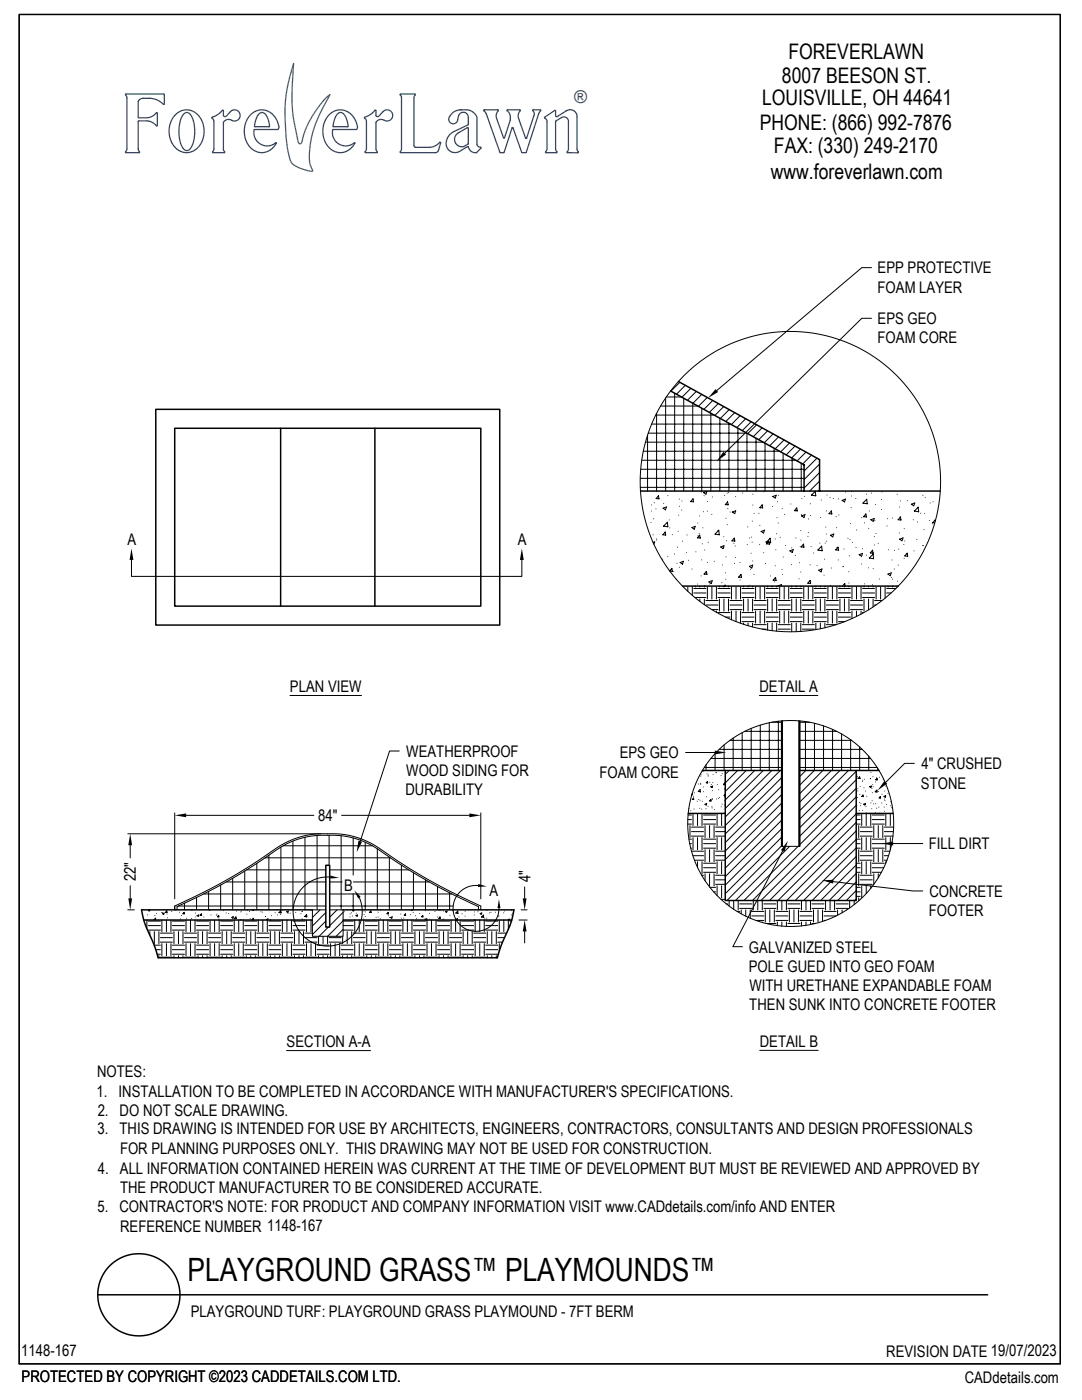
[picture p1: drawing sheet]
<svg xmlns="http://www.w3.org/2000/svg" width="216mm" height="279mm" viewBox="0 0 216 279" stroke-linecap="round" stroke-linejoin="round" font-family="sans-serif">
<path d="M3.8 2.9h207.8v269.3h-207.8z" fill="none" stroke="#000" stroke-width=".25"/>
<g fill="none" stroke="#000" stroke-width=".3">
<path d="M133.8 78l26.6 14.8v5.2M135.4 76.1l28.1 15.6v6.3M31.1 81.7h68.6v43h-68.6zM34.9 85.5h61v35.5h-61zM56 85.5v35.5M74.8 85.5v35.5M127.8 98h59.8M136.2 117h43M140.2 153.8h4.5M155.9 153.8h-11.2v25.9h26.1v-25.9h-11.2M170.8 153.8h4.6M65 172.7h.8v12.3h-.8z"/>
<path d="M137.3 162.3h7.4M170.8 162.3h7.4M28.7 183.6h33.6M62.3 181.6h-34.1a22.4 22.4 0 0 0 2.5 6.8l.9 2.7h67.6a46.6 46.6 0 0 1 2.8-7l.6-2.5h-34.1M68.5 183.6h33.6M19.5 258.4h177.6"/>
<circle cx="27.7" cy="258.4" r="8.2"/>
</g>
<path d="M58.6 12.7l-.2 3.5a33.3 33.3 0 0 0 1.3 12.4l.2 .1a.52 .52 0 0 0 .4-.7l.4-1.6 .7-1.6a19.8 19.8 0 0 1 4.4-5.9l-.9 1.7a19.8 19.8 0 0 0-3.1 12l.5 1.1a.3 .3 0 0 1 .1 .5 .3 .3 0 0 1-.5 0l-2-.6-1.5-.9a3.7 3.7 0 0 1-.9-2.3 35.2 35.2 0 0 1 .3-15z" fill="none" stroke="#109675" stroke-width=".25"/>
<g fill="none" stroke="#1c4093" stroke-width=".25">
<path d="M25.1 18.8h7.6l.1 .1v1.8l-.2 .1a4.1 4.1 0 0 0-2.7-1.2l-1.7 .1-.6 .5v3.3h1.8a4.1 4.1 0 0 0 1.9-1l.1 2.5-.2 .1a2.66 2.66 0 0 0-1.8-1l-1.8 .1v5.5l.2 .7-2.7 .1 .2-.8v-10.2zM35 22.9a3.2 3.2 0 0 1 5.5 1.7 4.4 4.4 0 0 1-2.9 5.8 3.9 3.9 0 0 1-3.8-4.6 4.7 4.7 0 0 1 1.2-2.9zM36.6 22.8a.9 .9 0 0 1 .9-.3 .9 .9 0 0 1 .7 .7 7.2 7.2 0 0 1-.3 6.5 .9 .9 0 0 1-.9 .3 .9 .9 0 0 1-.6-.7 7.2 7.2 0 0 1 .2-6.5zM42.3 23.4a5.1 5.1 0 0 0 2.2-1.4l.1 1.1 .3 .2 .3-.1 .8-.9a1.13 1.13 0 0 1 1.6-.1 1.13 1.13 0 0 1 0 1.6 1.13 1.13 0 0 1-1.6 .1 1.22 1.22 0 0 0-1.4 .5v5.3l.3 .7-2.5 .1 .3-.8v-5.5zM50 22.9a3.2 3.2 0 0 1 5.5 1.6l.2 .8-.2 .5h-4.7a2.62 2.62 0 0 0 1.2 3 2.62 2.62 0 0 0 3.1-.3 3.1 3.1 0 0 1-3.1 2 3.1 3.1 0 0 1-2.8-2.3 5 5 0 0 1 .8-5.3zM51.6 22.8a.93 .93 0 0 1 1-.3 .93 .93 0 0 1 .7 .8l.1 .2a2.43 2.43 0 0 1 .3 1.8h-2.8a3.3 3.3 0 0 1 .7-2.5zM65.7 22.9a3.2 3.2 0 0 1 5.4 1.6l.2 .8-.1 .5h-4.7a2.62 2.62 0 0 0 1.1 3 2.62 2.62 0 0 0 3.2-.3 3.1 3.1 0 0 1-3.1 2 3.1 3.1 0 0 1-2.9-2.3 5 5 0 0 1 .9-5.3zM67.3 22.8a.93 .93 0 0 1 .9-.3 .93 .93 0 0 1 .7 .8l.2 .2a2.43 2.43 0 0 1 .3 1.8h-2.8a3.3 3.3 0 0 1 .7-2.5zM72.7 23.4a5.3 5.3 0 0 0 2.2-1.4l.1 1.1 .3 .2 .3-.1 .8-.9a1.13 1.13 0 0 1 1.6-.1 1.13 1.13 0 0 1 .1 1.6 1.13 1.13 0 0 1-1.6 .1 1.22 1.22 0 0 0-1.5 .5v5.3l.3 .7-2.4 .1 .2-.8v-5.5zM87.5 30l.4-1.5-.1-.1a3.4 3.4 0 0 1-2 1h-2.9l-.3-.2v-9.7l.3-.6-3-.1 .2 .7v10.2l-.2 .7 7 .1M87.5 30l-.3 .4-.4 .1M91.1 26.8l2.2-1.3h.1v3.2l-.9 .6a1.47 1.47 0 0 1-1.6-.7 1.47 1.47 0 0 1 .2-1.8z"/>
<path d="M91.8 21.9a3.4 3.4 0 0 1 2.3 .3l.5 .4 .6 .7v5.5a.99 .99 0 0 0 .8 .7l-.9 .9a1.58 1.58 0 0 1-1.8-1.2l-1.6 1a1.86 1.86 0 0 1-2.3-.4 1.86 1.86 0 0 1-.1-2.4l.9-.9 3.2-1.6v-1.5a.99 .99 0 0 0-.9-1 .99 .99 0 0 0-1 .8l-.2 .8a.94 .94 0 0 1-1.4 .5 .94 .94 0 0 1 0-1.5 2.53 2.53 0 0 1 2.2-1.1M96.5 22h2.9a1.82 1.82 0 0 0-.3 1.7l1.4 3.9 1.3-3.6a1.76 1.76 0 0 0-.6-1.9l.1-.2 2.5 .1a1.78 1.78 0 0 0-.3 1.7l1.4 3.9h.1l1.5-4.5a1.19 1.19 0 0 0-.2-1.1l1.5-.1 .1 .2-.4 .6-2.6 7.8-.8-.1-1.8-4.9-1.7 4.9h-.8l-2.8-7.7zM108.7 23.4l2-1.4 .2 .1v1.1l.1 .1 1.9-1.1a1.38 1.38 0 0 1 1.5-.1 1.38 1.38 0 0 1 .7 1.2v6.4l.3 .8-2.2-.1 .2-.7v-5.3a.92 .92 0 0 0-.4-.9 .92 .92 0 0 0-1 0l-1.1 .8v5.4l.2 .8-2.3-.1 .3-.7v-5.3a.89 .89 0 0 0-.5-.9z"/>
</g>
<g fill="none" stroke="#000" stroke-width=".2">
<path d="M173.9 53.4h-1.9l-29 24.5M132.8 79.4v18.6M132.9 79.2h3.1M134.6 78.5v19.5M135.7 76.3l-1.8 1.8M136.4 79.5v18.5M136.7 76.9l-1.7 1.8M137.8 77.5l-1.7 1.8M138.9 78.1l-1.7 1.8M140 78.7l-1.7 1.8M141.1 79.3l-1.7 1.8M142.2 79.9l-1.7 1.8"/>
<path d="M173.9 63.5h-1.9l-27.4 26.9M127.8 95.5h32.6M127.8 97.3h32.6M127.8 93.7h32.6M128 91.9h30.8M128.4 90.1h27.1M128.8 88.2h23.5M129.2 86.8v11.2M129.3 86.4h19.7M130 84.6h15.8M130.8 82.8h11.7M131 82.5v15.5"/>
<path d="M131.4 98.9l.1 .6h-.6zM131.8 81h7.4M133.3 98.9h.1M135.5 99.6h.1M136.1 100h.1M138.2 80.5v17.5M138.3 99.5l.1 .7-.6-.1zM140 98.2h.1M140 81.5v16.5M140.4 98.3l.7-.2-.2 .5zM140.5 98.9h.1M141.8 82.5v15.5"/>
<path d="M142.1 99.2h.1M143.3 80.5l-1.8 1.8M143.6 83.5v14.5M144.4 81.1l-1.8 1.8M144.6 98.9h.1M145.1 98.4h.1M145.3 98.3h.1M145.4 84.5v13.5M145.5 81.7l-1.8 1.8M146.6 82.3l-1.8 1.8M146.8 99.1h.1M147.2 85.5v12.5"/>
<path d="M147.7 83l-1.8 1.7M148.2 98.4h.1M148.8 83.6l-1.8 1.7M149 86.5v11.5M149.9 84.2l-1.8 1.7M150.2 98.6h.1M150.9 87.5v10.5M151 84.8l-1.8 1.7M152.1 85.4l-1.8 1.8M152.4 98.1h.1M152.7 88.5v9.5M153.2 86l-1.8 1.8"/>
<path d="M154.2 99.1l.7-.3-.2 .6zM154.3 86.6l-1.8 1.8M154.5 89.5v8.5M155.4 87.2l-1.8 1.8M155.4 98.8h.1M156.3 90.4v7.6M156.5 87.8l-1.8 1.8M157.5 88.4l-1.7 1.8M158.1 91.4v6.6M158.6 89l-1.7 1.8M159.7 89.6l-1.7 1.8M159.9 92.4v5.6"/>
<path d="M160 99.5h.1M160.5 99.1h.1M160.8 90.2l-1.7 1.8M161.9 90.8l-1.7 1.8M162.7 98l.1 1-.9-.2zM163 91.4l-2.6 2.6M163.5 92.6l-3.1 3.1M163.5 94.3l-3.1 3.1M163.5 96l-1.9 2M163.5 97.7l-.3 .3M163.9 99.8h.1M165 98.8h.1"/>
<path d="M165.6 99.3h.1M166.3 99.5h.1M167.3 99.6h.1M168 99.9l.7-.3-.2 .6zM168.7 98.2h.1M169.9 99h.1M169.9 98.1h.1M170.8 99.5h.1M172.9 98.6h.1M172.9 99.6l.1 .9-.8-.1zM173.9 98.4h.1M175.9 99.7h.1"/>
<path d="M176 98.2h.1M179 98.6h.1M179.7 100h.1M181 99.9h.1M184.1 98.8h.1M184.6 99.3h.1M26.2 111.7v3.3h77.9v-3.3M129.9 104.3h.1M130 102h.1M130 100.8h.1M130.3 108.3l.3-.2-.1 .5M130.3 106.7h.1"/>
<path d="M130.4 103.5h.1M130.5 100.3h.1M130.9 101.6h.1M131 107.6h.1M131 107.8h.1M132.2 111.6h.1M132.3 101.4l.7-.2-.2 .5zM132.4 100.5h.1M132.7 106.2l.1 .6-.5-.1zM133.2 104.2l.1 .9-.9-.1zM133.2 111.1h.1M133.5 103.8h.1"/>
<path d="M133.6 113.9l.5-.5 .1 .6h-.6M133.6 105.4h.1M134.1 106.7h.1M134.4 114h.1M134.6 110.6h.1M135 115.6h.1M135.1 112.4h.1M135.2 109.2h.1M135.3 106h.1M135.4 102.8h.1M135.5 113.2h.1M135.6 101h.1"/>
<path d="M135.7 112.3l.7-.3-.2 .6zM136 101.8h.1M136.2 108h.1M137 110.2h.1M137.1 106.8h.1M137.2 117.1v.9M137.4 111.8h.1M138 105.3l.7-.3-.2 .6zM138.1 113.6h.1M138.1 117.1v1.7M138.4 118.3h2.5M138.4 117.4h2.5"/>
<path d="M138.7 119.2h2.2M138.7 117v.1M138.9 110.1h.1M139.2 116.6h.1M139.2 104.4h.1M139.3 106.9h.1M139.5 106.4h.1M139.6 106.8l.1 .6-.5-.1zM139.6 103h.1M139.6 117v.1M139.6 119.5v.5M139.9 114.9h.1"/>
<path d="M140 111.7h.1M140.1 108.5h.1M140.2 105.3h.1M140.4 102.1h.1M140.5 117v.1M140.5 119.5v1.2M140.6 109.8h.1M140.6 116.9h.1M140.9 119.8h2.4M140.9 114l.2 .6h-.6zM141.1 102h.1M141.1 112.2h.1"/>
<path d="M141.1 117.1v2.4M141.2 100.1h.1M141.3 108.2h.1M141.4 116.1l.7-.2-.2 .6zM141.6 116.6h.1M142 102.7h.1M142 117.1v2.4M142.5 112h.1M142.9 117.1v2.4M143.1 106h.1M143.3 119.2h2.4M143.3 118.3h2.4"/>
<path d="M143.3 117.4h2.4M143.4 105.8l.1 .9-.8-.1zM143.6 117v.1M143.6 119.5v2.5M143.8 109.2l.7-.3-.2 .6zM144 116.2h.1M144.2 112.8h.1M144.4 107.1h.1M144.5 117v.1M144.5 119.5v2.5M144.5 109.2h.1M144.5 117l.2-.2v.2"/>
<path d="M144.7 114.3h.1M144.8 115.6h.1M144.9 103.4h.1M144.9 111.1h.1M145 107.9h.1M145.1 104.7h.1M145.2 100.2l.1 .6-.6-.1zM145.2 101.5h.1M145.4 117v.1M145.4 119.5v2.5M145.7 119.8h2.4M145.7 102.2h.1"/>
<path d="M146 117.1v2.4M146.1 102.2l.7-.3-.2 .6zM146.3 102.2h.1M146.4 108.4h.1M146.5 107.4l.1 .6-.6-.1zM146.6 112.4h.1M146.7 109h.1M146.8 111.3h.1M146.9 117.1v2.4M147.6 112.2h.1M147.7 115.7h.1M147.8 117.1v2.4"/>
<path d="M147.8 114.6l.2 .6h-.6zM148.1 119.2h2.4M148.1 118.3h2.4M148.1 117.4h2.4M148.4 117v.1M148.4 119.5v2.5M149.1 108.6h.1M149.2 105.2h.1M149.3 117v.1M149.3 119.5v2.5M149.5 113l.7-.2-.2 .6zM149.6 107.4h.1"/>
<path d="M149.6 116.8h.1M149.7 113.6h.1M149.9 110.4h.1M150 107.2h.1M150.1 108.2h.1M150.1 104h.1M150.2 117v.1M150.2 119.5v2.5M150.2 112h.1M150.2 100.8h.1M150.4 114.6h.1M150.5 102.5h.1"/>
<path d="M150.5 119.8h2.4M150.8 117.1v2.4M151.4 102.4h.1M151.6 108.6h.1M151.6 104.9h.1M151.7 117.1v2.4M151.7 101.4h.1M151.9 106.1l.6-.3-.2 .6zM152.1 100.8l.1 .6-.6-.1zM152.4 110.3h.1M152.6 117.1v2.4M152.7 108.2h.1"/>
<path d="M152.8 112.5h.1M152.9 119.2h2.4M152.9 118.3h2.4M152.9 117.4h2.4M153.2 117v.1M153.2 119.5v2.5M153.4 108l.1 .6-.5-.1zM153.7 107.4l.1 .9-.9-.1zM153.7 115h.1M154.1 117v.1M154.1 119.5v2.5M154.1 101.1h.1"/>
<path d="M154.6 116.1h.1M154.7 112.9h.1M154.7 107.6h.1M154.7 115.2l.2 .6h-.6zM154.8 109.7h.1M154.9 106.5h.1M155 117v.1M155 119.5v2.5M155 103.3h.1M155.2 100.1h.1M155.3 104.4h.1M155.3 119.8h2.4"/>
<path d="M155.4 117l-.1-.1 .6-.3-.1 .4M155.6 117.1v2.4M155.7 107.2h.1M156 113.7h.1M156.1 101.5h.1M156.2 114.6h.1M156.3 111.2h.1M156.5 117.1v2.4M156.6 102.7h.1M156.7 108.9h.1M157.4 117.1v2.4M157.6 109.9l.7-.2-.2 .6z"/>
<path d="M157.7 119.2h2.4M157.7 118.3h2.4M157.7 117.4h2.4M157.8 100.6h.1M157.9 112.7h.1M158 109.3h.1M158 117v.1M158 119.5v2.5M158.7 110.8h.1M158.8 107.4h.1M158.9 117v.1M158.9 119.5v2.5"/>
<path d="M159 101.4l.1 .6-.6-.1zM159.4 115.5h.1M159.5 112.3h.1M159.7 109.1h.1M159.8 105.9h.1M159.8 117v.1M159.8 119.5v2.5M159.8 114.2h.1M159.8 107.8h.1M159.9 102.7h.1M159.9 103l.7-.3-.2 .6zM160.1 119.8h2.4"/>
<path d="M160.3 108.6l.1 .6-.5-.1zM160.4 117.1v2.4M161.2 107.1h.1M161.3 106.3h.1M161.3 117.1v2.4M161.3 103.6h.1M161.6 115.8l.2 .6h-.6zM161.6 112.7h.1M161.7 100.5h.1M161.7 102.9h.1M161.8 109.1h.1M162.2 117.1v2.4"/>
<path d="M162.3 110.4h.1M162.5 119.2h2.4M162.5 118.3h2.4M162.5 117.4h2.4M162.8 117v.1M162.8 119.5v2.5M163 112.9h.1M163.4 113.8l.6-.3-.2 .6zM163.6 108.4h.1M163.7 117v.1M163.7 119.5v2.5M163.7 103.3h.1"/>
<path d="M163.9 109l.2 .9-.9-.1zM164.4 114.8h.1M164.5 111.6h.1M164.6 117v.1M164.6 119.5v2.5M164.7 108.4h.1M164.8 105.2h.1M164.9 106.6h.1M164.9 102h.1M164.9 119.8h2.4M165 108h.1M165.2 117.1v2.4"/>
<path d="M165.7 106.8l.7-.2-.2 .6zM165.7 116.8h.1M165.9 113.4h.1M165.9 102l.1 .6-.6-.1zM166.1 117.1v2.4M166.8 103.1h.1M166.9 105.3h.1M167 109.3h.1M167 117.1v2.4M167.2 109.2l.1 .6-.5-.1zM167.3 111.7h.1M167.3 119.2h2.4"/>
<path d="M167.3 118.3h2.4M167.3 117.4h2.4M167.4 102.8h.1M167.6 117v.1M167.6 119.5v2.5M168.1 117l.5-.6v.6M168.2 113.1h.1M168.3 113h.1M168.4 109.6h.1M168.5 117v.1M168.5 119.5v2.5M169.2 107.4h.1"/>
<path d="M169.4 114.1h.1M169.4 116.4h.1M169.4 117v.1M169.4 119.5v2.5M169.5 110.9h.1M169.6 107.7h.1M169.7 119.8h2.4M169.7 104.5h.1M169.8 101.3h.1M170 117.1v2.4M170.1 108.2h.1M170.8 109.3h.1"/>
<path d="M170.9 117.1v2.4M170.9 105.8h.1M171.4 110.7l.7-.3-.2 .6zM171.8 117.1v2.4M171.9 112.6h.1M172 103.3h.1M172.1 119.2h2.4M172.1 118.3h2.4M172.1 117.4h2.4M172.1 109.5h.1M172.4 117v.1M172.4 119.5v2.5"/>
<path d="M172.5 116.5h.1M172.5 104.4h.1M172.8 102.6l.1 .6-.6-.1zM172.9 110.8h.1M173.3 113.3h.1M173.3 117v.1M173.3 119.5v2.2M173.3 105.5h.1M173.5 102h.1M173.8 103.7l.6-.2-.1 .6zM174.1 116.7h.1M174.1 109.8l.1 .6h-.5z"/>
<path d="M174.2 110.6l.1 .9-.8-.1zM174.2 117v.1M174.2 119.5v1.6M174.2 113.5h.1M174.3 110.3h.1M174.5 107.1h.1M174.5 108.8h.1M174.5 119.8h1.5M174.6 103.9h.1M174.7 100.7h.1M174.8 106.5h.1M174.8 117.1v2.4"/>
<path d="M175.2 108.4h.1M175.5 115.6h.1M175.7 117.1v2.4M175.9 101.7h.1M176.6 117.1v2.3M176.9 118.3h.9M176.9 117.4h1.9M177 105h.1M177.1 103.5h.1M177.2 114.6l.6-.3-.1 .6zM177.2 117v.1M177.2 109.7h.1"/>
<path d="M177.9 115.2h.1M178 111.8h.1M178.1 115.6h.1M178.1 103.4h.1M178.1 117v.1M178.4 113.5h.1M178.5 109.8h.1M179 117v.1M179.1 116h.1M179.2 112.8h.1M179.3 109.6h.1M179.5 106.4h.1"/>
<path d="M179.5 107.6l.7-.3-.2 .6zM179.5 101.2h.1M179.6 103.2h.1M179.7 103.2l.1 .6-.6-.1zM180.4 108.7h.1M180.4 111.4h.1M180.4 105.5h.1M180.5 108h.1M181 110.4l.1 .6h-.6zM181.9 100.6l.6-.2-.2 .6zM182.2 103.7h.1M182.4 110h.1"/>
<path d="M182.9 107.7h.1M183.1 104.2h.1M183.2 101.2l.1 .9-.8-.1zM183.7 102.4h.1M184.1 108.9h.1M184.3 108.9h.1M184.4 105.7h.1M184.5 102.5h.1M185.5 103.9h.1M185.6 100.4h.1M186 104.5h.1M186.2 100.1h.1"/>
<path d="M186.6 104v-.2l-.5 .5 .4 .1M57.9 138.8h14.2M140.9 120.7h2.4M142 121.7h1.3M142.9 122v.2M143.3 122.2h2.4M144.8 123.2h.9M145.7 121.7h2.4M145.7 120.7h2.4M146 122v1.7M146.9 122v2M147.8 122v2.4"/>
<path d="M148.1 124.1h2.4M148.1 123.2h2.4M148.1 122.2h2.4M148.4 124.4v.2M149.3 124.4v.5M150.2 124.4v.7M150.5 121.7h2.4M150.5 120.7h2.4M150.5 124.7h2.4M150.8 122v2.4M151.5 138.8h11.7M151.7 122v2.4"/>
<path d="M152.1 125.6h.8M152.6 122v2.4M152.9 124.1h2.4M152.9 123.2h2.4M152.9 122.2h2.4M153.2 124.4v1.3M154.1 124.4v1.5M155 124.4v1.6M155.3 121.7h2.4M155.3 120.7h2.4M155.3 125.6h2.4M155.3 124.7h2.4"/>
<path d="M155.6 122v2.4M156.5 122v2.4M157.4 122v2.4M157.7 124.1h2.4M157.7 123.2h2.4M157.7 122.2h2.4M158 124.4v1.7M158.9 124.4v1.7M159.8 124.4v1.6M160.1 121.7h2.4M160.1 120.7h2.4M160.1 125.6h2.4"/>
<path d="M160.1 124.7h2.4M160.4 122v2.4M161.3 122v2.4M162.2 122v2.4M162.5 124.1h2.4M162.5 123.2h2.4M162.5 122.2h2.4M162.8 124.4v1.3M163.7 124.4v1.1M164.6 124.4v.9M164.9 121.7h2.4M164.9 120.7h2.4"/>
<path d="M164.9 124.7h2M165.2 122v2.4M166.1 122v2.4M167 122v2.4M167.3 124.1h1.3M167.3 123.2h2.4M167.3 122.2h2.4M167.6 124.4h.1M169.7 121.7h2.4M169.7 120.7h2.4M170 122v1.4M170.9 122v1"/>
<path d="M171.8 122v.6M172.1 122.2h.3M174.5 120.7h.3M79.7 149.9h-2l-5.8 18M136.8 150.2h5.8M138 158.7h.1M138.1 158.5l-.1 .2M138.4 159.3v.3l-.3-.1zM138.4 158.9h.1M138.5 158.2h.1M139.1 159.9h.1M139.3 156.5h.1"/>
<path d="M139.4 159.6h.1M139.7 159.7h.1M139.7 157.6l.1 .4-.5-.1zM139.7 158.1h.1M139.8 156.5h.1M139.8 156.3h.1M139.8 154.9h.1M139.9 154.6h.1M140.1 159.9h.1M140.1 153.8h.1M140.3 154h.1M140.3 157.1h.1"/>
<path d="M140.4 158h.1M140.5 153.2h15.4M140.9 152.6v1.2M141 159h.1M141.1 154.5h.1M141.2 155.9v.4l-.3-.1zM141.3 154.9h.1M141.3 154.7h.1M141.6 156.1h.1M141.8 159.6l.1 .3-.3-.1zM141.8 157l.4-.1-.1 .3zM141.8 151.4h14.1"/>
<path d="M141.9 156.6h.1M142 159.7h.1M142.1 159.4h.1M142.1 159.5h.1M142.2 157.8h.1M142.2 156.2h.1M142.3 154.6h.1M142.7 150.4v3.4M142.9 154.1h.1M142.9 154.2h.1M142.9 159.4h.1M143.1 156.6h.1"/>
<path d="M143.4 159.3h.1M143.4 157.6h.1M143.5 149.6h12.4M143.5 159.1h.1M143.9 154.8h.1M144.1 154.4h.1M144.5 156.7h.1M144.5 148.7v5.1M144.6 159.8h.1M144.6 159h.1M144.6 156.3l.1 .2h-.3zM144.7 155.7h.1"/>
<path d="M144.7 157.4h-.1M144.7 159h.1M144.7 158.5l-.2 .2 .2 .1M145.5 153.8l-.8 .7M145.6 147.8h10.3M146.3 147.3v6.5M147.2 153.8l-2.5 2.4M148.1 146.2v7.6M148.6 146h7.3M148.9 153.8l-4.2 4.1M149.9 145.4v8.4M150.6 153.8l-5.9 5.8"/>
<path d="M151.7 144.7v9.1M152.3 153.8l-7.6 7.5M153.5 144.2v9.6M154 144.1h1.9M154 153.8l-9.3 9.2M155.3 143.9v9.9M155.7 153.8l-11 11M155.9 143.9v25h.2v-25v25h3.3v-25v25h.2v-25M155.9 158.6l-11.2 11.3h-1.9M155.9 155.2l-11.2 11.2M155.9 157l-11.2 11.1M159.6 153.2h15.4"/>
<path d="M159.6 151.4h14.1M159.6 149.6h12.5M159.6 147.8h10.3M159.6 146h7.4M159.6 144.1h2M160.7 144v9.8M160.8 153.8l-1.2 1.1M162.5 153.8l-2.9 2.8M162.5 144.3v9.5M164.2 153.8l-4.6 4.5M164.3 144.9v8.9M165.9 153.8l-6.3 6.2"/>
<path d="M166.1 145.6v8.2M167.6 153.8l-8 7.9M167.9 146.5v7.3M169.3 153.8l-9.7 9.6M169.7 147.6v6.2M170.8 155l.2-.1-.2 .3M170.8 153.9l-11.2 11.2M170.8 155.6l-11.2 11.2M170.8 157.3l-11.2 11.2M170.8 159l-20.7 20.7M171 154.6h.1M171.1 155.3h.1"/>
<path d="M171.1 159.2h.1M171.2 157.9h.1M171.2 157.4h.1M171.5 155l.1 .4-.3-.1zM171.5 149.1v4.7M171.6 158.6h.1M171.6 157h.1M171.7 155.4h.1M171.7 153.8h.1M172.1 156h.1M172.1 155.7h.1M172.2 158.7l.1 .3-.3-.1z"/>
<path d="M172.4 157.2h.1M172.5 155.5h.1M172.7 157.9h.1M173 158.9h.1M173.3 150.9v2.9M173.5 157l.4-.1-.1 .3zM173.7 155.4h.1M173.8 154.1h.1M174 157.4h.1M174 159.8h.1M174.1 158.2h.1M174.1 156.6h.1"/>
<path d="M174.2 155h.1M174.2 157h.1M174.7 156.1h.1M174.9 155.2h.1M175 157.6v.5l-.4-.1zM175 155.4v.2h-.2zM175.1 153.4v.4M175.3 158h.1M175.5 155.1h.1M175.7 159v.3l-.3-.1zM176 158.5h.1M176.2 155.5h.1"/>
<path d="M176.4 158.9l.3-.1-.1 .3zM176.5 159.5h.1M176.5 157.9h.1M176.6 159.8h.1M176.6 156.3h.1M176.8 156.9h.1M177.2 158.3h.1M182.4 152.3h-1.9l-3.8 3.8M25.5 166.4h38.5M26 168.7v2.5M26 176.8v2.5M34.9 162.2v17.2"/>
<path d="M37.1 162.7h25.5M39.2 179.1v2.5M40.6 178.4h24.4M41.6 177.9v3.7M44 176.6v5M45.2 176h19.8M46.4 175.3v6.3M48.8 173.8v7.8M49.2 173.6h15.8M51.2 172.3v9.3M52.9 171.2h25M53.6 170.7v10.9"/>
<path d="M56 169.1v12.5M56.5 168.8h17.8M58.5 167.9v13.7M60.9 167.1v14.5M63.3 166.7v14.9M65.7 166.7v6M65.8 178.4h24.4M65.8 176h2.5M65.8 173.6h15.8M66.1 175a6.9 6.9 0 0 0-7.6 7.4 6.9 6.9 0 0 0 8.5 6.2 6.9 6.9 0 0 0 4.7-9.5M68.1 166.8v14.8M68.2 162.7h25.5"/>
<path d="M70.5 167.2v7.4M70.5 178.4v3.2l-.2 .2h.3v-.2M70.5 176h15.1M72.9 168.1v13.5M75.3 169.4v12.2M77.7 171.1v10.5M80.1 172.7v8.9M82.5 174.2v7.4M84.9 175.6v6M87.3 176.9v4.7M89.7 178.2v3.4M95.4 176.7a4.6 4.6 0 0 0-5 4.3 4.6 4.6 0 0 0 4.5 4.9 4.6 4.6 0 0 0 4.7-4.7"/>
<path d="M95.9 162.2v17.2M104.7 177v2.3M137.2 164.5h.8M137.2 163.6h.8M137.3 162.7h.7M137.4 161.4h.1M137.5 167.5h.5M137.6 168.4h.4M137.7 162.3v.1M137.7 164.8v2.4M137.8 169.3h.2M137.8 161.8h.1"/>
<path d="M138 166.9h2.4M138 166h2.4M138 165.1h2.4M138 169.9h2.4M138.3 170.8h2.1M138.3 162.4v2.4M138.3 167.2v2.4M138.5 161.5h.1M138.6 171.7h1.8M139.2 162.4v2.4M139.2 167.2v2.4M139.2 172v1.1"/>
<path d="M139.6 161.3h.1M140 174.7h.4M140 161.5h.1M140.1 162.4v2.4M140.1 167.2v2.4M140.1 172v2.4M140.4 164.5h2.4M140.4 169.3h2.4M140.4 174.1h2.4M140.4 163.6h2.4M140.4 168.4h2.4M140.4 173.2h2.4"/>
<path d="M140.4 162.7h2.4M140.4 167.5h2.4M140.4 172.3h2.4M140.7 160.5l.3-.1-.1 .3zM140.7 162.3v.1M140.7 164.8v2.4M140.7 169.6v2.4M140.7 174.4v1.4M140.9 161.4h.1M141.3 161h.1M141.6 162.3v.1M141.6 164.8v2.4"/>
<path d="M141.6 169.6v2.4M141.6 174.4v2.4M141.6 177.1h1.2M142 161h.1M142.1 161.2h.1M142.4 178h.4M142.5 162.3v.1M142.5 164.8v2.4M142.5 169.6v2.4M142.5 174.4v2.4M142.6 161.6h.1M142.8 166.9h1.9"/>
<path d="M142.8 171.7h1.9M142.8 176.5h1.9M142.8 166h1.9M142.8 170.8h1.9M142.8 175.6h1.9M142.8 165.1h1.9M142.8 174.7h1.9M143.1 162.4v2.4M143.1 167.2v2.4M143.1 172v2.4M143.1 176.8v1.9M143.9 179.5h.8"/>
<path d="M143.9 162.3h-.1M143.9 162.3h.1M143.9 161h.1M144 162.4v2.4M144 167.2v2.4M144 172v2.4M144 176.8v2.4M144.1 160.5h.1M144.5 162.2h.1M144.5 160.6h.1M145.5 179.7v1.1M146.4 179.7v1.8"/>
<path d="M147.3 179.7v1.9M150.3 179.7v1.9M151.2 179.7v1.9M152.1 179.7v1.9M155.1 179.7v1.9M155.9 160.3l-11.2 11.2M155.9 162.1l-11.2 11.1M155.9 163.7l-11.2 11.3M155.9 165.4l-11.2 11.2M155.9 167.1l-11.2 11.3M155.9 168.8l-10.8 10.9M156 179.7v1.9"/>
<path d="M156.2 169.8l-10 19.1h1.9M157.6 168.9l-10.9 10.8M159.2 168.9l-10.7 10.8M159.9 179.7v1.9M160.8 179.7v1.9M161.7 179.7v1.9M164.7 179.7v1.9M165.6 179.7v1.9M166.3 175.9l15.9 1.9h1.9M166.5 179.7v1.9M169.5 179.7v1.5M170.4 179.7v.8"/>
<path d="M170.8 164.5h.8M170.8 169.3h.8M170.8 174.1h.8M170.8 178.9h.8M170.8 163.6h.8M170.8 168.4h.8M170.8 173.2h.8M170.8 178h.8M170.8 162.7h.8M170.8 167.5h.8M170.8 172.3h.8M170.8 177.1h.8"/>
<path d="M170.8 165.8l-13.9 13.9v1.9M170.8 160.7l-19 19M170.8 162.4l-17.2 17.3M170.8 164.1l-15.6 15.6M170.8 167.5l-12.1 12.2M170.8 169.2l-10.5 10.5M170.8 170.9l-8.7 8.8M170.8 172.6l-7 7.1M170.8 174.3l-5.4 5.4M170.8 176l-3.6 3.7M170.8 177.7l-1.9 2M170.8 179.4l-.2 .3"/>
<path d="M171 160.7h.1M171.3 162.3v.1M171.3 164.8v2.4M171.3 169.6v2.4M171.3 174.4v2.4M171.3 179.2v.6M171.4 161.8h.1M171.5 160.2h.1M171.6 166.9h2.4M171.6 171.7h2.4M171.6 176.5h2.4M171.6 166h2.4"/>
<path d="M171.6 170.8h2.4M171.6 175.6h2.4M171.6 165.1h2.4M171.6 169.9h2.4M171.6 174.7h2.4M171.6 179.5h.1M171.7 160.8h.1M171.8 160.3h.1M171.9 162.4v2.4M171.9 167.2v2.4M171.9 172v2.4M171.9 176.8v2.4"/>
<path d="M172.1 161.8h.1M172.3 160.5l.4-.1-.1 .3zM172.8 161h.1M172.8 162.3h.1M172.8 162.4v2.4M172.8 167.2v2.4M172.8 172v2.4M172.8 176.8v1.5M173.5 162.3h.1M173.7 162.4v2.4M173.7 167.2v2.4M173.7 172v2.4"/>
<path d="M173.7 176.8v.5M173.8 160.2h.1M173.9 161.4h.1M174 164.5h2.5M174 169.3h2.5M174 174.1h1.9M174 163.6h2.5M174 168.4h2.5M174 173.2h2.3M174 162.7h2.5M174 167.5h2.5M174 172.3h2.5"/>
<path d="M174.3 160.4h.1M174.3 162.3v.1M174.3 164.8v2.4M174.3 169.6v2.4M174.3 174.4v2.1M174.7 162.1h.1M174.7 160.4h.1M174.9 161.3h.1M175.2 162.3v.1M175.2 164.8v2.4M175.2 169.6v2.4M175.2 174.4v.8"/>
<path d="M175.4 161.1h.1M175.6 162.3h-.1M175.9 160.2h.1M176.1 162.3v.1M176.1 164.8v2.4M176.1 169.6v2.4M176.4 161.1h.1M176.5 166.9h1.7M176.5 171.7h.5M176.5 166h1.8M176.5 170.8h.8M176.5 165.1h1.8"/>
<path d="M176.5 169.9h1.1M176.5 161.9h.1M176.8 162.4v2.4M176.8 167.2v2.4M176.8 172v.3M176.9 160.5h.1M177.7 162.4v2.4M177.7 167.2v2.4M177.7 160.8h.1M177.7 160h.1M177.9 161.2h.1M178.2 168.3h5.9"/>
<path d="M25.5 181.6h1.3M29.3 183.6v1.7M29.4 182.6h.1M29.6 185.6h2.4M29.6 184.7h2.4M29.6 183.8h2.4M29.7 181.6l-.1 .2h.3l-.1-.2M29.9 185.9v.7M30.7 183.6l.3-.4 .1 .4M30.8 188.6h1.2M30.8 185.9v2.4M30.9 182.7h.1"/>
<path d="M31.1 189.5h.9M31.2 182.3h.1M31.4 190.4h.6M31.7 185.9v2.4M31.7 190.7v.4M32 188h2.4M32 187.1h2.4M32 186.2h2.4M32 191h2.4M32.2 182.1h.1M32.3 183.6v2.3M32.3 188.3v2.4"/>
<path d="M32.4 182.4l.4-.2-.1 .3zM32.4 182.1h.1M33.2 183.6v2.3M33.2 188.3v2.4M33.3 181.8v.3h-.2zM33.3 182.4h.1M33.4 183.2h.1M34.1 183.6v2.3M34.1 188.3v2.4M34.3 181.9h.1M34.4 185.6h2.4M34.4 190.4h2.4"/>
<path d="M34.4 184.7h2.4M34.4 189.5h2.4M34.4 183.8h2.4M34.4 188.6h2.4M34.7 185.9v2.4M34.7 190.7v.4M34.9 181.6v-.8l5.7-2.7 5.7-3.1 4.1-2.5 5.7-3.9 1.9-.9 2.3-.8a20.8 20.8 0 0 1 12.9 1l1.7 .9 6 4 4.5 2.7 4.8 2.6 5.7 2.7v.8M35.1 181.6h.1M35.6 180.8h29.4M35.6 185.9v2.4M35.6 190.7v.4M35.8 182h.1"/>
<path d="M36 183.4h.1M36.2 182.7h.1M36.5 185.9v2.4M36.5 190.7v.4M36.7 182.1l.1 .3h-.3zM36.8 180.3v1.3M36.8 188h2.4M36.8 187.1h2.4M36.8 186.2h2.4M36.8 191h2.4M37.1 183.6v2.3M37.1 188.3v2.4"/>
<path d="M37.2 183.2h.1M38 183.6v2.3M38 188.3v2.4M38.2 183.3h.1M38.3 181.7h.1M38.9 183.6v2.3M38.9 188.3v2.4M39 182.2h.1M39.1 183h.1M39.2 185.6h2.4M39.2 190.4h2.4M39.2 184.7h2.4"/>
<path d="M39.2 189.5h2.4M39.2 183.8h2.4M39.2 188.6h2.4M39.3 182.7l.4-.1-.1 .3zM39.5 185.9v2.4M39.5 190.7v.4M40.2 182.4v.3h-.3zM40.4 185.9v2.4M40.4 190.7v.4M40.7 183h.1M41.3 185.9v2.4M41.3 190.7v.4"/>
<path d="M41.6 188h2.4M41.6 187.1h2.4M41.6 186.2h2.4M41.6 191h2.4M41.8 181.7h.1M41.9 183.6v2.3M41.9 188.3v2.4M42.1 181.6h.1M42.1 182.6h.1M42.8 183.6v2.3M42.8 188.3v2.4M43.2 182.6h.1"/>
<path d="M43.3 182.4h.1M43.6 182.7l.1 .3h-.3zM43.6 183.4h.1M43.7 183.6v2.3M43.7 188.3v2.4M44 185.6h2.4M44 190.4h2.4M44 184.7h2.4M44 189.5h2.4M44 183.8h2.4M44 188.6h2.4M44.3 185.9v2.4"/>
<path d="M44.3 190.7v.4M44.6 181.7h.1M45.1 182.2h.1M45.2 185.9v2.4M45.2 190.7v.4M45.6 182.3h.1M46.1 185.9v2.4M46.1 190.7v.4M46.2 183.1l.4-.1-.1 .3zM46.4 188h2.4M46.4 187.1h2.4M46.4 186.2h2.4"/>
<path d="M46.4 191h2.4M46.5 182.9h.1M46.7 183.6v2.3M46.7 188.3v2.4M47.1 183v.3h-.3zM47.2 181.8h.1M47.6 183.6v2.3M47.6 188.3v2.4M48 183.6h.1M48.1 182h.1M48.1 183.5h.1M48.2 181.8h.1"/>
<path d="M48.5 183.6v2.3M48.5 188.3v2.4M48.8 185.6h2.4M48.8 190.4h2.4M48.8 184.7h2.4M48.8 189.5h2.4M48.8 183.8h2.4M48.8 188.6h2.4M49.1 185.9v2.4M49.1 190.7v.4M49.3 182.4h.1M49.4 181.6h.1"/>
<path d="M49.8 181.9h.1M49.9 183.3h.1M50 185.9v2.4M50 190.7v.4M50.3 181.6l.2 .1 .1-.1M50.5 183.2h.1M50.5 183.3l.1 .3h-.3zM50.6 181.6h.1M50.9 185.9v2.4M50.9 190.7v.4M51.2 188h2.4M51.2 187.1h2.4"/>
<path d="M51.2 186.2h2.4M51.2 191h2.4M51.5 183.6v2.3M51.5 188.3v2.4M52.1 182h.1M52.3 182h.1M52.4 183.6v2.3M52.4 188.3v2.4M52.9 182.9h.1M53.3 188.3v2.4M53.4 183.6l.1-.2-.4 .1 .2 .1v2.3M53.6 185.6h2.4"/>
<path d="M53.6 190.4h2.4M53.6 184.7h2.4M53.6 189.5h2.4M53.6 183.8h2.4M53.6 188.6h2.4M53.9 185.9v2.4M53.9 190.7v.4M54 183.6h.1M54.2 182.7h.1M54.8 185.9v2.4M54.8 190.7v.4M54.9 182.1h.1"/>
<path d="M55.4 182.6h.1M55.8 185.9v2.4M55.8 190.7v.4M56 182.5h.1M56 181.7l.1 .5-.4-.1zM56 188h2.5M56 187.1h2.5M56 186.2h2.5M56 191h2.5M56.3 183.6v2.3M56.3 188.3v2.4M57.2 181.9l.3-.1-.1 .3z"/>
<path d="M57.3 183.6v2.3M57.3 188.3v2.4M57.5 182.3h.1M57.9 182.2h.1M58.2 183.6v2.3M58.2 188.3v2.4M58.5 185.6h2.4M58.5 190.4h2.4M58.5 184.7h2.4M58.5 189.5h2.4M58.5 183.8h2.4M58.5 188.6h2.4"/>
<path d="M58.8 185.9v2.4M58.8 190.7v.4M59 182.1h.1M59.7 185.9v2.4M59.7 190.7v.4M60 182.4h.1M60.2 181.9h.1M60.3 183.4h.1M60.3 183.5h.1M60.4 181.9h.1M60.6 185.9v2.4M60.6 190.7v.4"/>
<path d="M60.8 183.6h.1M60.9 188h2.4M60.9 187.1h2.4M60.9 186.2h1.4M60.9 191h2.4M61.2 183.6v2.3M61.2 188.3v2.4M61.2 182.5v.5l-.4-.1zM62 181.7h.1M62.1 183.6v2.3M62.1 188.3v2.4M63 188.3v2.4"/>
<path d="M63.3 190.4h2.4M63.3 189.5h2.4M63.3 188.6h2.4M63.6 186.9v1.4M63.6 190.7v.4M63.9 181.6l-1.6 1.5M64.5 186.9v1.4M64.5 190.7v.4M65 181.6h-2.7v5.3h6.2v-5.3h-2.7M65 182.1l-2.7 2.7M65 183.8l-2.7 2.7M65.4 190.7v.4"/>
<path d="M65.5 185l-1.8 1.9M65.7 188h2.4M65.7 187.1h2.4M65.7 191h2.4M65.8 180.8h24.6M66 188.3v2.4M66.9 188.3v2.4M67.3 181.6l-1.5 1.4M67.8 188.3v2.4M68.1 190.4h2.4M68.1 189.5h2.4M68.1 188.6h2.4"/>
<path d="M68.4 186.9v1.4M68.4 190.7v.4M68.5 185.6h2M68.5 184.7h2M68.5 183.8h2M68.5 183.8l-3.1 3.1v1.4M68.5 182.1l-2.7 2.7M68.5 185.5l-1.4 1.4M68.7 181.9h.1M69.3 185.9v2.4M69.3 190.7v.4M69.8 183h.1"/>
<path d="M69.9 182.4h.1M70.1 182.2h.1M70.2 185.9v2.4M70.2 190.7v.4M70.3 182.8h.1M70.5 188h2.4M70.5 187.1h2.4M70.5 186.2h2.4M70.5 191h2.4M70.8 183.6v2.3M70.8 188.3v2.4M71 182.7l.4-.1-.1 .3z"/>
<path d="M71.1 182.2h.1M71.7 183.6v2.3M71.7 188.3v2.4M72.6 183.4h.1M72.6 183.6v2.3M72.6 188.3v2.4M72.6 181.8h.1M72.6 182.5h.1M72.9 182.9h.1M72.9 185.6h2.4M72.9 190.4h2.4M72.9 184.7h2.4"/>
<path d="M72.9 189.5h2.4M72.9 183.8h2.4M72.9 188.6h2.4M72.9 182h.1M73.2 185.9v2.4M73.2 190.7v.4M74 181.8l.1 .3h-.3zM74.1 185.9v2.4M74.1 190.7v.4M74.7 183.5h.1M75 185.9v2.4M75 190.7v.4"/>
<path d="M75 183.1h.1M75.3 188h2.4M75.3 187.1h2.4M75.3 186.2h2.4M75.3 191h2.4M75.4 183h.1M75.4 182h.1M75.6 183.6v2.3M75.6 188.3v2.4M75.9 183.3h.1M75.9 181.6h.1M76.5 183.6v2.3"/>
<path d="M76.5 188.3v2.4M77.4 183.6v2.3M77.4 188.3v2.4M77.4 182.1l.1 .3h-.3zM77.5 182.8h.1M77.7 183.1h.1M77.7 185.6h2.4M77.7 190.4h2.4M77.7 184.7h2.4M77.7 189.5h2.4M77.7 183.8h2.4M77.7 188.6h2.4"/>
<path d="M77.9 183.1l.4-.1-.1 .3zM78 185.9v2.4M78 190.7v.4M78 183.1h.1M78.9 185.9v2.4M78.9 190.7v.4M79.8 185.9v2.4M79.8 190.7v.4M80 182.4h.1M80.1 183.2h.1M80.1 188h2.4M80.1 187.1h2.4"/>
<path d="M80.1 186.2h2.4M80.1 191h2.4M80.4 183.6v2.3M80.4 188.3v2.4M80.6 183.2h.1M80.7 182.7h.1M80.9 182.4l.1 .3h-.3zM81.3 183.6v2.3M81.3 188.3v2.4M81.9 182.5h.1M82 181.6l.2 .1 .1-.1M82.2 183.6v2.3"/>
<path d="M82.2 188.3v2.4M82.4 182.1h.1M82.5 185.6h2.4M82.5 190.4h2.4M82.5 184.7h2.4M82.5 189.5h2.4M82.5 183.8h2.4M82.5 188.6h2.4M82.8 185.9v2.4M82.8 190.7v.4M82.9 182.8h.1M83.1 183.3h.1"/>
<path d="M83.7 185.9v2.4M83.7 190.7v.4M83.8 182.3h.1M84.3 182.7l.1 .3h-.3zM84.6 185.9v2.4M84.6 190.7v.4M84.8 183.4h.1M84.9 181.8h.1M84.9 188h2.4M84.9 187.1h2.4M84.9 186.2h2.4M84.9 191h2.4"/>
<path d="M85 183.6l-.2-.1 .4-.1-.1 .2M85.2 183.6v2.3M85.2 188.3v2.4M85.7 183.5h.1M85.7 182.3h.1M86.1 183.6v2.3M86.1 188.3v2.4M86.8 181.9h.1M87 183.6v2.3M87 188.3v2.4M87.3 183h.1M87.3 185.6h2.4"/>
<path d="M87.3 190.4h2.4M87.3 184.7h2.4M87.3 189.5h2.4M87.3 183.8h2.4M87.3 188.6h2.4M87.6 185.9v2.4M87.6 190.7v.4M87.7 181.7h.1M87.8 183l.1 .3h-.3zM88 181.7h.1M88.3 183.6h.1M88.5 181.8h.1"/>
<path d="M88.5 185.9v2.4M88.5 190.7v.4M88.6 183.4h.1M88.9 181.9l.3-.1-.1 .3zM89.4 185.9v2.4M89.4 190.7v.4M89.7 188h2.4M89.7 187.1h2.4M89.7 186.2h2.4M89.7 191h2.4M89.8 182.7h.1M90 183.6v2.3"/>
<path d="M90 188.3v2.4M90.2 181.8h.1M90.9 183.6v2.3M90.9 188.3v2.4M91 182.2l.3-.4 .1 .5zM91.2 183.3l.1 .3h-.3zM91.6 183h.1M91.8 183.6v2.3M91.8 188.3v2.4M92.1 185.6h2.4M92.1 190.4h2.4M92.1 184.7h2.4"/>
<path d="M92.1 189.5h2.4M92.1 183.8h2.4M92.1 188.6h2.4M92.2 182.4h.1M92.4 185.9v2.4M92.4 190.7v.4M92.8 182.8h.1M92.8 181.9h.1M93.3 185.9v2.4M93.3 190.7v.4M94.2 185.9v2.4M94.2 190.7v.4"/>
<path d="M94.5 188h2.4M94.5 187.1h2.4M94.5 186.2h2.4M94.5 191h2.4M94.6 182.6h.1M94.6 183.6h.1M94.7 182h.1M94.8 183.6v2.3M94.8 188.3v2.4M95.4 182h.1M95.5 180.9l-5.3-2.5-4.6-2.4-4.2-2.5-5.2-3.5a17.4 17.4 0 0 0-12.1-3.3l-2.6 .3-2.8 .7a18 18 0 0 0-4.1 2.3l-4.8 3.2-4.6 2.8-4.6 2.4-5.3 2.5v.7M95.5 181v.6"/>
<path d="M95.7 183.6v2.3M95.7 188.3v2.4M95.8 182.3l.3-.1-.1 .3zM96.5 182.6v.5l-.4-.1zM96.6 183.6v2.3M96.6 188.3v2.4M96.7 183.2h.1M96.9 185.6h2.4M96.9 190.4h2.4M96.9 184.7h2.4M96.9 189.5h2.4M96.9 183.8h2.4"/>
<path d="M96.9 188.6h2.4M97.1 183.3h.1M97.2 181.7h.1M97.2 185.9v2.4M97.2 190.7v.4M97.7 182.2h.1M97.9 182.1h.1M98.1 185.9v2.4M98.1 190.7v.4M98.9 182h.1M99 185.9v2.4M99 190.7v.4"/>
<path d="M99.3 188h1M99.3 187.1h1.4M99.3 186.2h1.8M99.5 182.7h.1M99.5 183h.1M99.6 183.6v2.3M99.6 188.3v1.5M100.5 182.2h.1M100.5 183.6v2.3M100.7 181.8h.1M101.6 183.6v-.2l-.2 .2v1.9M101.7 184.7h.1"/>
<path d="M101.7 183.8h.4M102 182.6h.1M102.1 181.7h.1M102.3 182.3h.1M103.6 183.6h1.6M104 181.6h1.2M104.7 185.9v2.3M144.9 180.4h.3M147.1 181.9h.5M147.6 181.3h2.4M147.6 180.4h2.4M147.9 181.6v.8"/>
<path d="M148.8 181.6v1.2M149.7 181.6v1.7M150 182.8h2.4M150 181.9h2.4M150.9 183.7h1.5M152.1 184v.1M152.4 181.3h2.4M152.4 180.4h2.4M152.7 181.6v2.4M152.8 184.3h2M153.6 181.6v2.4M154.5 181.6v2.4"/>
<path d="M154.8 183.7h2.4M154.8 182.8h2.4M154.8 181.9h2.4M155.1 184v.7M156 184v.8M156.9 184v.9M157.2 181.3h2.4M157.2 180.4h2.4M157.2 184.3h2.4M157.5 181.6v2.4M158.4 181.6v2.4M159.3 181.6v2.4"/>
<path d="M159.6 183.7h2.4M159.6 182.8h2.4M159.6 181.9h2.4M159.9 184v.8M160.8 184v.7M161.7 184v.5M162 181.3h2.4M162 180.4h2.4M162 184.3h.7M162.3 181.6v2.4M163.2 181.6v2.4M164.1 181.6v2.3"/>
<path d="M164.4 183.7h.3M164.4 182.8h2.4M164.4 181.9h2.4M166.8 181.3h2.4M166.8 180.4h2.4M167.1 181.6v1M168 181.6v.6M168.9 181.6h.1M57.2 209.7h16.7M151.6 209.6h11.7"/>
<circle cx="157.7" cy="96.1" r="30"/>
<circle cx="157.8" cy="164.3" r="20.6"/>
</g>
<g fill="#000">
<path d="M142.8 77.6l.5 .6-2 1.2zM144.4 90.2l.5 .5-1.9 1.3zM26.2 109.5l.4 2.2h-.7zM104.1 109.5l.4 2.2h-.8zM142.6 149.8l2.3 .4-2.3 .4zM176.5 155.9l.5 .5-1.9 1.3zM25.6 179.3h.8l-.4 2.3zM26 166.4l.4 2.3h-.8zM34.9 162.7l2.2-.4v.8zM65.9 174.7l1.8 .5-1.8 .1zM70.7 177.7l1.3 1.3-.5 .3zM71.5 167.8l.7 .2-1 2.1z"/>
<path d="M93.7 162.3l2.2 .4-2.2 .4zM95.4 176.4l1.8 .5-1.8 .1zM104.3 179.3h.8l-.4 2.3zM157.2 167.8l-.7 2.2-.7-.3zM164 175.7l2.3-.1-.1 .7zM175.9 168.3l2.3-.3v.7zM99.6 179.5l.3 1.7h-.6zM104.7 183.6l.4 2.3h-.8z"/>
</g>
<text font-size="6.4" x="37.4" y="255.7">PLAYGROUND GRASS™ PLAYMOUNDS™</text>
<g font-size="4.3">
<text x="157.3" y="11.7">FOREVERLAWN</text>
<text x="156" y="16.5">8007 BEESON ST.</text>
<text x="152.1" y="21">LOUISVILLE, OH 44641</text>
<text x="151.6" y="26">PHONE: (866) 992-7876</text>
<text x="153.8" y="35.7">www.foreverlawn.com</text>
<text x="154.4" y="30.5">FAX: (330) 249-2170</text>
</g>
<text font-size="3.5" fill="#1c4093" x="114.4" y="20.6">®</text>
<g font-size="3.2">
<text x="175.1" y="58.4">FOAM LAYER</text>
<text x="175.1" y="54.6">EPP PROTECTIVE</text>
<text x="175.1" y="64.7">EPS GEO</text>
<text x="175.1" y="68.5">FOAM CORE</text>
<text x="25.4" y="108.8">A</text>
<text x="103.3" y="108.8">A</text>
<text x="57.9" y="138.1">PLAN VIEW</text>
<text x="151.5" y="138.1">DETAIL A</text>
<text x="81.1" y="151">WEATHERPROOF</text>
<text x="81.1" y="154.9">WOOD SIDING FOR</text>
<text x="119.6" y="155.2">FOAM CORE</text>
<text x="123.7" y="151.3">EPS GEO</text>
<text x="183.9" y="153.5">4&quot; CRUSHED</text>
<text x="80.9" y="158.7">DURABILITY</text>
<text x="183.8" y="157.4">STONE</text>
<text x="63.5" y="163.8">84&quot;</text>
<text x="185.3" y="169.5">FILL DIRT</text>
<text x="27.1" y="175.9" transform="rotate(-90 27.1 175.9)">22&quot;</text>
<text x="68.7" y="177.9">B</text>
<text x="97.7" y="178.9">A</text>
<text x="105.8" y="176.1" transform="rotate(-90 105.8 176.1)">4&quot;</text>
<text x="185.4" y="179">CONCRETE</text>
<text x="185.3" y="182.8">FOOTER</text>
<text x="149.4" y="190.1">GALVANIZED STEEL</text>
<text x="149.4" y="194">POLE GUED INTO GEO FOAM</text>
<text x="149.6" y="197.8">WITH URETHANE EXPANDABLE FOAM</text>
<text x="149.5" y="201.7">THEN SUNK INTO CONCRETE FOOTER</text>
<text x="57.2" y="209">SECTION A-A</text>
<text x="151.6" y="209">DETAIL B</text>
<text x="19.4" y="215">NOTES:</text>
<text x="19.3" y="218.8">1. INSTALLATION TO BE COMPLETED IN ACCORDANCE WITH MANUFACTURER'S SPECIFICATIONS.</text>
<text x="19.5" y="226.3">3. THIS DRAWING IS INTENDED FOR USE BY ARCHITECTS, ENGINEERS, CONTRACTORS, CONSULTANTS AND DESIGN PROFESSIONALS</text>
<text x="19.5" y="222.7">2. DO NOT SCALE DRAWING.</text>
<text x="23.9" y="230.4">FOR PLANNING PURPOSES ONLY. THIS DRAWING MAY NOT BE USED FOR CONSTRUCTION.</text>
<text x="19.5" y="234.2">4. ALL INFORMATION CONTAINED HEREIN WAS CURRENT AT THE TIME OF DEVELOPMENT BUT MUST BE REVIEWED AND APPROVED BY</text>
<text x="23.9" y="238.1">THE PRODUCT MANUFACTURER TO BE CONSIDERED ACCURATE.</text>
<text x="19.5" y="241.9">5. CONTRACTOR'S NOTE: FOR PRODUCT AND COMPANY INFORMATION VISIT www.CADdetails.com/info AND ENTER</text>
<text x="23.9" y="245.8">REFERENCE NUMBER 1148-167</text>
<text x="38.1" y="262.9">PLAYGROUND TURF: PLAYGROUND GRASS PLAYMOUND - 7FT BERM</text>
<text x="4.2" y="270.7">1148-167</text>
<text x="4.3" y="275.9">PROTECTED BY COPYRIGHT ©2023 CADDETAILS.COM LTD.</text>
<text x="176.8" y="270.8">REVISION DATE 19/07/2023</text>
<text x="192.5" y="275.9">CADdetails.com</text>
</g>
</svg>
